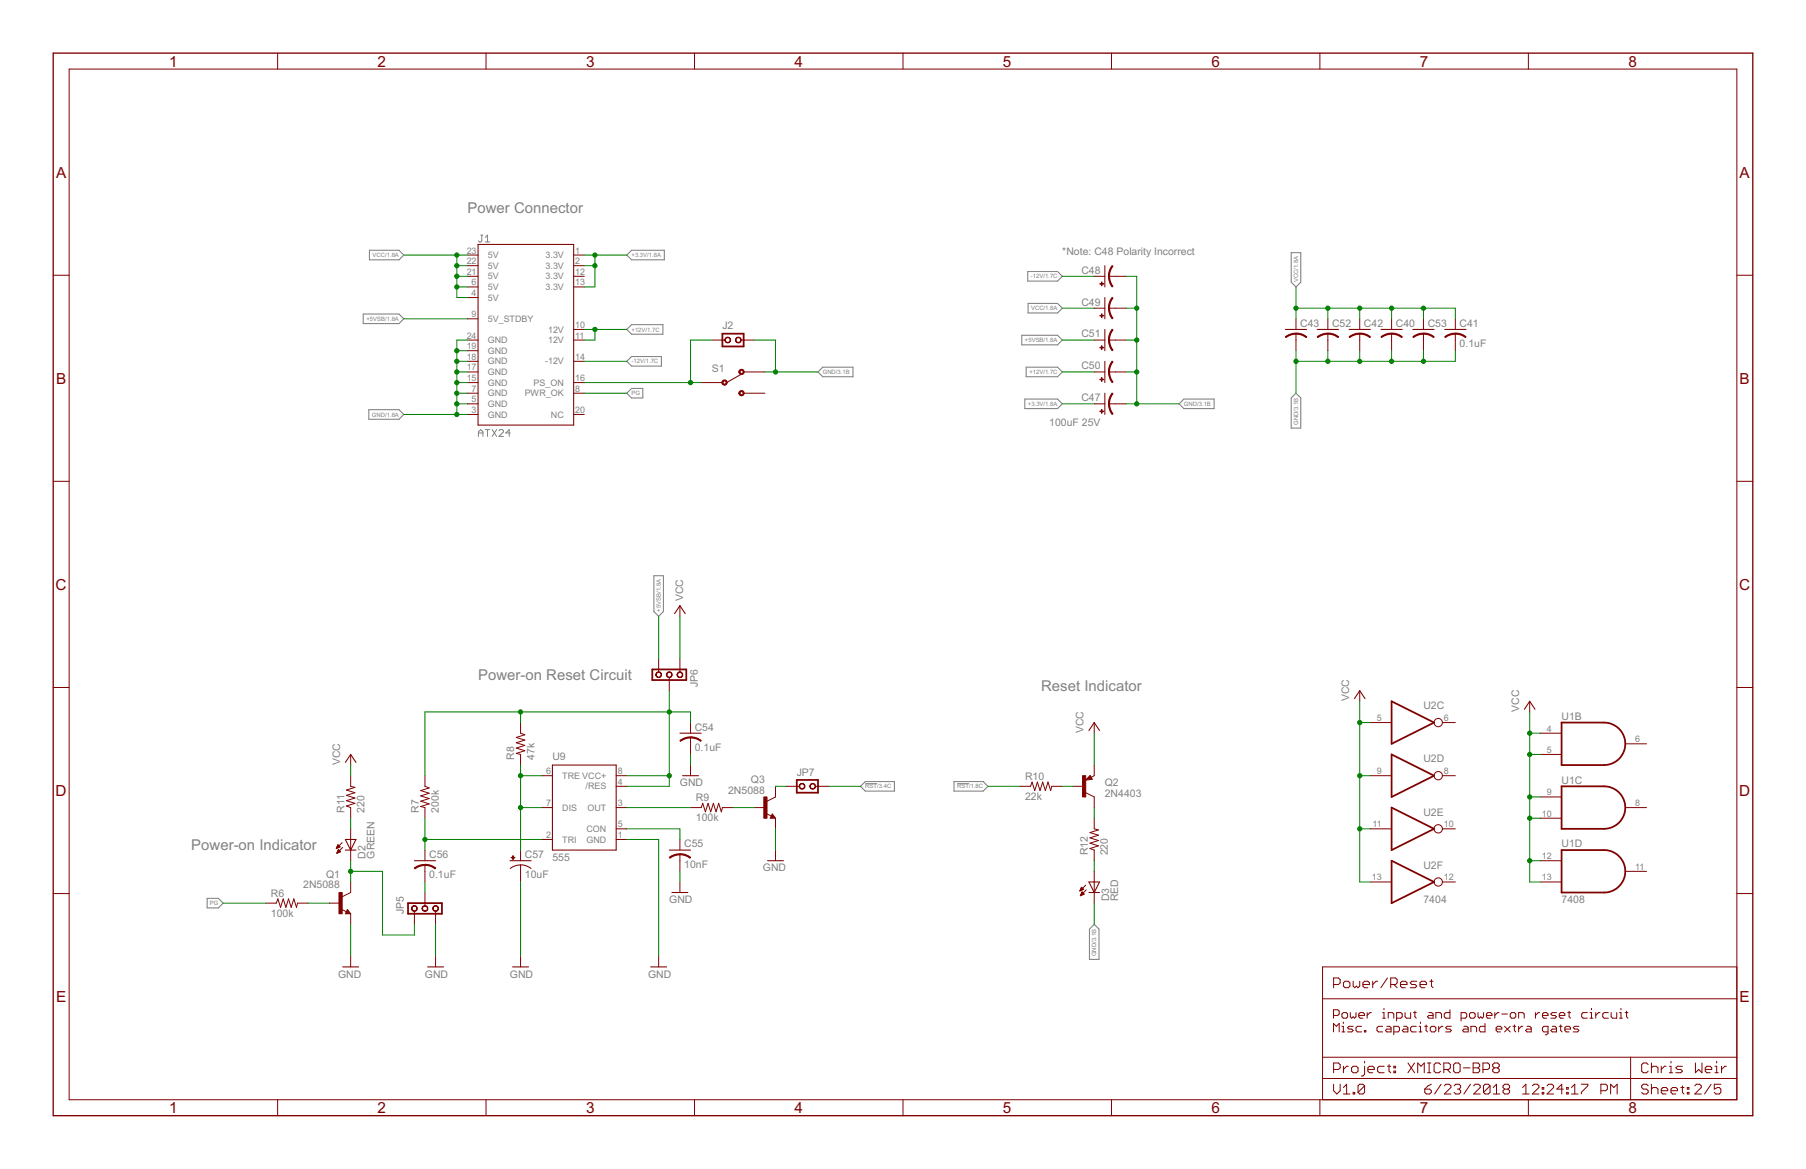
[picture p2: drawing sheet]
<svg xmlns="http://www.w3.org/2000/svg" width="432mm" height="279mm" viewBox="0 0 432 279" stroke-linecap="round" stroke-linejoin="round" font-family="sans-serif">
<g fill="none" stroke="#808080" stroke-width=".24">
<path d="M114.9 56.2h.6M115.2 56.2v1.4l-.3 .2-.5-.2M116 56.7l.6-.5v1.6M116 57.8h1.1M114.4 104.3v-1.1l.5-.5 .6 .5v1.1M114.4 103.5h1.1M116 102.7h1.1M116.6 102.7v1.6M117.7 102.7l1 1.6M118.7 102.7l-1 1.6M119.3 103l.3-.3h.5l.3 .3v.2l-1.1 1.1h1.1M122 103.5h-1.1l.9-.8v1.6"/>
<path d="M206.9 187.3h2.8M228.9 187.3h2.8"/>
</g>
<g fill="none" stroke="#808080" stroke-width=".25">
<path d="M88.3 59.8h7.1l1.1 1.2-1.1 1.1h-7.1zM86.8 75.1h8.6l1.1 1.1-1.1 1.1h-8.6zM149.9 61l1.1-1.2h7.8v2.3h-7.8zM149.9 78.7l1.1-1.1h7.5v2.3h-7.5zM245.7 64.9h7.2l1.1 1.1-1.1 1.2h-7.2zM245.8 72.5h7.1l1.1 1.2-1.1 1.1h-7.1zM308.7 60.4h2.3v7l-1.1 1.2-1.2-1.2zM88.2 97.9h7.2l1.1 1.2-1.1 1.1h-7.2zM149.9 86.4l1.1-1.2h7.1v2.3h-7.1zM151 92.8h2.7v2.3h-2.7l-1.1-1.1zM195.6 88.9l1.1-1.1h7.2v2.2h-7.2zM244.3 80.1h8.6l1.1 1.2-1.1 1.1h-8.6z"/>
<path d="M245 95.4h7.9l1.1 1.1-1.1 1.2h-7.9zM245.3 87.8h7.6l1.1 1.1-1.1 1.1h-7.6zM283.1 95.4h7.2v2.3h-7.2l-1.2-1.2zM308.7 95.1l1.2-1.1 1.1 1.1v7.2h-2.3zM156.3 137.6h2.3v8.6l-1.1 1.1-1.2-1.1zM206.9 186.8h6.9v2.3h-6.9l-1.2-1.2zM228.1 186.8h7l1.1 1.1-1.1 1.2h-7zM49.5 214.7h2.7l1.2 1.2-1.2 1.1h-2.7zM261.6 220.9l1.2 1.2v7.2h-2.3v-7.2z"/>
</g>
<path d="M12.7 12.7h406.4v254h-406.4z" fill="none" stroke="#800000" stroke-width=".32"/>
<g fill="none" stroke="#800000" stroke-width=".24">
<path d="M16.5 16.5h398.8v246.3h-398.8zM66.4 12.7v3.8M116.2 12.7v3.8M166.1 12.7v3.8M215.9 12.7v3.8M265.7 12.7v3.8M315.6 12.7v3.8M365.4 12.7v3.8M12.7 65.8h3.8M111.8 61h2.5M111.8 63.5h2.5M111.8 66h2.5"/>
<path d="M111.8 68.6h2.5M111.8 71.1h2.5M111.8 76.2h2.5M137.2 61h2.5M137.2 63.5h2.5M137.2 66h2.5M137.2 68.6h2.5M137.2 78.7h2.5M261.6 66h2.6M261.6 73.7h2.6M265.2 66h4M265.2 73.7h4"/>
<path d="M309.9 76.2v2.5M309.9 79.8v4M317.5 76.2v2.5M317.5 79.8v4M325.1 76.2v2.5M325.1 79.8v4M332.7 76.2v2.5M332.7 79.8v4M340.3 76.2v2.5M340.3 79.8v4M348 76.2v2.5M348 79.8v4"/>
<path d="M415.3 65.8h3.8M111.8 86.4h2.5M111.8 81.3h2.5M111.8 99.1h2.5M111.8 96.5h2.5M111.8 94h2.5M111.8 91.4h2.5M111.8 88.9h2.5M111.8 83.8h2.5M137.2 86.4h2.5M137.2 81.3h2.5M137.2 99.1h2.5"/>
<path d="M137.2 94h2.5M137.2 91.4h2.5M167.6 91.4h5.1M170.2 81.3h3.2M177.2 81.3h3.1M177.8 94h5.1M177.8 88.9h5.1M261.6 81.3h2.6M261.6 96.5h2.6M261.6 88.9h2.6M265.2 81.3h4M265.2 96.5h4"/>
<path d="M265.2 88.9h4M12.7 115h3.8M415.3 115h3.8M157.5 157.5v3.1M162.6 144.8v2.5M162.6 157.5v3.1M12.7 164.3h3.8M124.5 172.7v2.5l1 .4-2.1 .7 2.1 .6-2.1 .6 2.1 .7-2.1 .6 2.1 .6-2.1 .7 1.1 .2v2.6M160 161.9v3.2M165.1 172.7v2.5M165.1 176.3v4M261.6 172.7v2.5"/>
<path d="M325.1 165.1v2.5M327.6 172.7h5.1M344.9 172.7h3.1M365.7 167.6v2.6M368.3 175.2h5.1M388.6 177.8h5.1M415.3 164.3h3.8M83.8 180.3v2.6M83.8 185.4v2.5l1.1 .3-2.1 .6 2.1 .7-2.1 .6 2.1 .6-2.1 .7 2.1 .6-2.1 .6 1 .4v2.6M83.8 198.1v7.6M101.6 185.4v2.5l1 .4-2 .7 2 .6-2 .6 2 .7-2 .6 2 .6-2 .7 1 .2v2.6M129.5 185.4h2.6"/>
<path d="M129.5 193h2.6M147.3 187.9h2.6M147.3 185.4h2.6M147.3 193h2.6M147.3 198.1h2.6M165.1 182.9v2.5M165.1 193h2.5l.4-1 .7 2 .6-2 .6 2 .7-2 .6 2 .6-2 .7 2 .2-1h2.6M180.3 193h2.6M183.2 194.4l1.2 .7M184.7 194.5l.7 1.1h-1.3zM185.4 187.9v2.6l-2 1M185.4 195.6v2.5"/>
<path d="M188 187.9h3.1M194.9 187.9h3.2M243.8 187.9h2.6l.4-1 .6 2.1 .6-2.1 .7 2.1 .6-2.1 .6 2.1 .7-2.1 .6 2.1 .3-1.1h2.5M256.5 187.9h2.6M259.6 189.5l2 1v2.5M260.6 185.3l.6 .9-1.6 .3zM261.6 195.6v2.5l1 .3-2 .6 2 .6-2 .7 2 .6-2 .6 2 .7-2 .6 1 .4v2.5M261.6 182.9v2.5l-.7 .4M327.6 185.4h5.1M327.6 198.1h5.1M344.9 185.4h3.1M344.9 198.1h3.1"/>
<path d="M368.3 180.3h5.1M368.3 190.5h5.1M368.3 195.6h5.1M388.6 193h5.1M12.7 213.6h3.8M63.5 215.9h2.6l.3-1.1 .7 2.1 .6-2.1 .6 2.1 .7-2.1 .6 2.1 .7-2.1 .6 2.1 .2-1h2.6M78.8 215.9h2.5M80.4 202.7h.1M80.5 202.6h.3M80.5 202.5h.6M80.6 202.4h.7M80.6 203.8h.2"/>
<path d="M80.6 203.7h.5M80.6 202.2h.5M80.7 202.1h.3M80.7 203.6h.7M80.7 203.5h.6M80.8 202h.1M80.8 201.9l.5 .5-.9 .4zM80.8 203.3h.4M80.8 203.2h.3M80.9 203.1h.1M80.9 203.1l.5 .5-.9 .3zM81.6 217.3l1.2 .6"/>
<path d="M81.8 201.4l-1.4 1.4M81.9 202.5l-1.4 1.4M83.1 217.4l.7 1h-1.2zM83.8 210.8v2.5l-2 1M83.8 218.4v2.5M99.1 217.8v3.1M101.6 203.2v2.5M101.6 206.7v4.1M101.6 213.3v3.2M104.1 217.8v3.1M124.5 203.2v2.5M124.5 206.7v4.1"/>
<path d="M129.5 200.6h2.6M147.3 200.6h2.6M162.6 200.6v2.6M162.6 204.2v4.1M162.6 210.8v2.5M185.4 203.2v2.5M258.2 212.9h.2M258.3 212.7h.4M258.3 212.6h.7M258.3 214.1h.1M258.4 212.5h.6M258.4 214h.3"/>
<path d="M258.4 212.4h.5M258.4 213.8h.5M258.5 213.7h.7M258.5 212.3h.3M258.5 213.6h.6M258.5 212.1h.1M258.6 212.1l.5 .5-.9 .3zM258.6 213.5h.4M258.6 213.3h.2M258.7 213.2h.1M258.7 213.2l-.4 .9M258.7 213.2l.5 .5-.9 .4"/>
<path d="M259.6 211.6l-1.4 1.3M259.7 212.7l-1.4 1.4M261.6 208.3v7.6M327.6 210.8h5.1M344.9 210.8h3.1M368.3 210.8h5.1M368.3 205.7h5.1M388.6 208.3h5.1M415.3 213.6h3.8M83.8 228.6v2.5M104.1 228.6v2.5M124.5 228.6v2.5"/>
<path d="M157.5 228.6v2.5M316.2 238.7h99.1M318.9 235.3h1.1l.4-.4v-.8l-.4-.4h-1.1v2.4M321.2 234.9l.4-.4h.8l.3 .4v.8l-.3 .4h-.8l-.4-.4zM323.5 234.5v1.2l.4 .4 .4-.4 .4 .4 .4-.4v-1.2M325.9 235.3h1.5v-.4l-.4-.4h-.7l-.4 .4v.8l.4 .4h.7M328.2 234.5v1.6M329.4 234.5h-.4l-.8 .8M331.7 233.7l-1.5 2.4M332.5 235.3h1.2l.4-.4v-.8l-.4-.4h-1.2v2.4M333.3 235.3l.8 .8M334.8 235.3h1.6v-.4l-.4-.4h-.8l-.4 .4v.8l.4 .4h.8"/>
<path d="M338.7 234.5h-1.1l-.4 .4 .4 .4h.7l.4 .4-.4 .4h-1.1M339.5 235.3h1.6v-.4l-.4-.4h-.8l-.4 .4v.8l.4 .4h.8M341.8 234.5h.8M342.2 234.1v1.6l.4 .4M415.3 231.1h-99.1v31.7M316.2 252.7h99.1M316.2 257.8h99.1M318.8 242.7h1l.4-.3v-.7l-.4-.4h-1v2.1M318.8 246.6v-2l.7 .7 .7-.7v2M318.9 255.6h1.1l.4-.4v-.8l-.4-.3h-1.1v2.3M318.9 259.1v1.6l.7 .8 .8-.8v-1.6M320.8 242.4l.4-.4h.7l.3 .4v.6l-.3 .4h-.7l-.4-.4z"/>
<path d="M320.8 245.3h.4v1.3M320.8 246.6h.7M321.2 244.3v.3M321.2 254.8v1.6M321.2 259.9l.8-.8v2.4M322.4 254.8h-.4l-.8 .8M322.9 242v1l.3 .4 .3-.4 .4 .4 .3-.4v-1M323.5 245.3h-1l-.3 .3 .3 .4h.7l.3 .3-.3 .3h-1M323.5 254.8h.8l.4 .4v.8l-.4 .4h-.8l-.3-.4v-.8zM324.9 242.7h1.3v-.3l-.3-.4h-.7l-.3 .4v.6l.3 .4h.7M325.5 245.3h-1l-.3 .3v.7l.3 .3h1M326.2 246.3h.4v.3h-.4z"/>
<path d="M326.3 253.7v.4M326.3 254.8v2l-.4 .4h-.4M326.3 259.5v1.6l-.4 .4h-.8l-.4-.4M326.3 259.5l-.4-.4h-.8l-.4 .4v1.6M326.3 259.5l-1.6 1.6M326.9 242v1.4M327 255.6h1.6v-.4l-.4-.4h-.8l-.4 .4v.8l.4 .4h.8M327.9 242h-.3l-.7 .7M330.6 243.4h.6M330.6 242h.3v1.4M330.6 245.3h-1l-.4 .3v.7l.4 .3h1M330.9 241v.3"/>
<path d="M330.9 254.8h-1.1l-.4 .4v.8l.4 .4h1.1M331.6 245.3h.7l.3 .3v1h-1l-.4-.3 .4-.3h1M331.7 254.8h.8M331.9 243.4v-1.4h1l.3 .4v1M332.1 254.4v1.6l.4 .4M333.2 246.6h1.1l.3-.3v-.7l-.3-.3h-1.1v2M333.3 254.8h.4v.4h-.4zM333.3 256h.4v.4h-.4zM333.9 243.4h1l.4-.4v-.6l-.4-.4h-1v2M335.6 245.3h.7l.3 .3v1h-1l-.3-.3 .3-.3h1M335.9 242v1l.4 .4h1v-1.4M336.6 254.1l1.6 2.3"/>
<path d="M337.9 242h.7M338.2 254.1l-1.6 2.3M338.3 241.7v1.3l.3 .4M338.6 245.3h-1l-.3 .3v.7l.3 .3h1M339 256.4v-2.3l.7 .7 .8-.7v2.3M339.3 245.3h.3v1.3M339.3 246.6h.7M339.6 244.3v.3M340.6 245.3h.7M341 245v1.3l.3 .3M341.3 254.1h.8M341.3 256.4h.8"/>
<path d="M341.6 242h.7l.3 .4v1h-1l-.3-.4 .3-.3h1M341.7 254.1v2.3M342 245.6l.3-.3h.7l.3 .3v.7l-.3 .3h-.7l-.3-.3zM342.2 259.1l-.8 .4-.7 .8M343.3 243.4v-1.4h1l.4 .4v1M344 245.3v1.3M344.4 254.4l-.4-.3h-.7l-.4 .3v1.6l.4 .4h.7l.4-.4M344.6 259.1l-1.6 2.4M345 245.3h-.3l-.7 .7M345.2 255.6h1.2l.4-.4v-.8l-.4-.3h-1.2v2.3M345.3 259.5l.4-.4h.8l.4 .4v.4l-1.6 1.6h1.6M346 255.6l.8 .8"/>
<path d="M346.7 241.3v2.1h-1l-.4-.4v-.6l.4-.4h1M347 245.3h-1l-.3 .3 .3 .4h.7l.3 .3-.3 .3h-1M347.7 259.5l.4-.4h.7l.4 .4v.4l-.4 .4M347.9 254.1h.8l.4 .3v1.6l-.4 .4h-.8l-.3-.4v-1.6zM349.3 243.4h1.1l.3-.4v-.6l-.3-.4h-1.1v2M349.9 255.2h1.6M350 245.3h.7l.3 .3v1h-1l-.3-.3 .3-.3h1M351.3 242.4l.4-.4h.7l.3 .4v.6l-.3 .4h-.7l-.4-.4zM351.6 259.1l-1.6 2.4M351.7 246.6v-1.3h1l.3 .3v1M352.2 254.1h1.2l.4 .3v.4l-.4 .4 .4 .4v.4l-.4 .4h-1.2zM352.2 255.2h1.2"/>
<path d="M352.3 259.5l.4-.4h.8l.4 .4v.4l-1.6 1.6h1.6M353.4 242v1l.3 .4 .3-.4 .4 .4 .3-.4v-1M354.6 255.6h1.1l.4-.4v-.8l-.4-.3h-1.1v2.3M355 244.6v2h-1l-.3-.3v-.7l.3-.3h1M355.4 242.7h1.3v-.3l-.3-.4h-.7l-.3 .4v.6l.3 .4h.7M356.3 259.5l-.4-.4h-.8l-.4 .4v1.6M356.3 259.5v1.6l-.4 .4h-.8l-.4-.4M356.3 259.5l-1.6 1.6M357 259.9l.8-.8v2.4M357.3 255.2l-.4 .4v.4l.4 .4h.8l.4-.4v-.4l-.4-.4M357.3 255.2l-.4-.4v-.4l.4-.3h.8l.4 .3v.4l-.4 .4M357.3 255.2h.8"/>
<path d="M357.4 242v1.4M357.7 246h1.4v-.4l-.4-.3h-.6l-.4 .3v.7l.4 .3h.6M358.4 242h-.3l-.7 .7M359.1 242.4h1.3M359.7 245.3l1.4 1.3M361.1 242.4l.3-.4h.7l.3 .4v.6l-.3 .4h-.7l-.3-.4zM361.1 245.3l-1.4 1.3M361.7 245.3h.7M362.1 245v1.3l.3 .3M363.1 243.4v-1.4h1l.3 .4v1M363.1 245.3v1.3M364 259.9l.8-.8v2.4"/>
<path d="M364.1 245.3h-.4l-.6 .7M365.1 245.3h.7l.3 .3v1h-1l-.3-.3 .3-.3h1M366.4 259.5l.4-.4h.8l.3 .4v.4l-1.5 1.6h1.5M367.1 242v1.4M368.1 242h-.3l-.7 .7M368.7 259.9h.4v.4h-.4zM368.8 242.7h1.3v-.3l-.3-.4h-.7l-.3 .4v.6l.3 .4h.7M369.9 259.5l.4-.4h.8l.4 .4v.4l-1.6 1.6h1.6M370.1 246.6h-1l-.3-.3v-.7l.3-.3h1v1.7l-.3 .3h-.3M371.1 245.3h.7l.3 .3v1h-1l-.3-.3 .3-.3h1M372.1 242h-1l-.3 .4 .3 .3h.7l.3 .3-.3 .4h-1M372.8 242.7h1.3v-.3l-.3-.4h-.7l-.3 .4v.6l.3 .4h.7"/>
<path d="M372.8 245.3h.7M373.1 245v1.3l.4 .3M374.1 246h1.4v-.4l-.3-.3h-.7l-.4 .3v.7l.4 .3h.7M374.6 259.9h.3v.4h-.3zM374.8 242h.7M375.2 241.7v1.3l.3 .4M375.7 259.9l.8-.8v2.4M377.5 245.3h-1l-.3 .3 .3 .4h.7l.3 .3-.3 .3h-1M378.1 259.1h1.5v.4l-1.5 1.6v.4M379.5 242h-1l-.3 .4v.6l.3 .4h1M380.2 243.4h.7M380.2 242h.3v1.4"/>
<path d="M380.5 241v.3M381.5 242v1.4M382.5 242h-.3l-.7 .7M384.5 242h-1l-.3 .4v.6l.3 .4h1M385.2 242v1l.4 .4h.9v-1.4M387.2 243.4h.7M387.2 242h.4v1.4M387.6 241v.3M388.6 242h.6M388.9 241.7v1.3l.3 .4M389.9 252.7v10.1M394.1 254.4l-.4-.3h-.8l-.4 .3v1.6l.4 .4h.8l.4-.4"/>
<path d="M394.1 259.5l-.4-.4h-.8l-.4 .4v.4l.4 .4h.8l.4 .4v.4l-.4 .4h-.8l-.4-.4M394.8 255.2l.4-.4h.8l.4 .4v1.2M394.8 254.1v2.3M394.8 259.1v2.4M397.2 254.8v1.6M398.4 254.8h-.4l-.8 .8M399.1 254.8h.4v1.6M399.1 256.4h.8M399.5 253.7v.4M401.9 259.9h.7M402.3 254.8h-1.2l-.4 .4 .4 .4h.8l.4 .4-.4 .4h-1.2M402.3 259.5v1.6l.3 .4"/>
<path d="M403.4 259.9h.4v.4h-.4zM405.2 259.5l.4-.4h.8l.4 .4v.4l-1.6 1.6h1.6M405.4 254.1v2.3l.7-.8 .8 .8v-2.3M407.7 255.6h1.6v-.4l-.4-.4h-.8l-.4 .4v.8l.4 .4h.8M409.1 259.1l-1.6 2.4M410 254.8h.4v1.6M410 256.4h.8M410.4 253.7v.4M411.4 259.1h-1.5v1.2l.8-.4h.4l.3 .4v.8l-.3 .4h-.8l-.4-.4M411.6 254.8v1.6M412.8 254.8h-.4l-.8 .8M66.4 262.8v3.9"/>
<path d="M116.2 262.8v3.9M166.1 262.8v3.9M215.9 262.8v3.9M265.7 262.8v3.9M315.6 262.8v3.9M321.2 261.5h1.5M323.5 261.1h.4v.4h-.4zM340.7 260.3h1.1l.4 .4v.4l-.4 .4h-.8l-.3-.4zM348.4 260.3h.4M348.8 260.3l.4 .4v.4l-.4 .4h-.7l-.4-.4M357 261.5h1.6M359.7 260.3l-.3 .4v.4l.3 .4h.8l.4-.4v-.4l-.4-.4"/>
<path d="M359.7 260.3l-.3-.4v-.4l.3-.4h.8l.4 .4v.4l-.4 .4M359.7 260.3h.8M364 261.5h1.6M365.4 262.8v3.9M368.7 261.1h.4v.4h-.4zM373.8 260.3h-1.6l1.2-1.2v2.4M374.6 261.1h.3v.4h-.3zM375.7 261.5h1.6M382.8 260.7h1.1l.4-.4v-.8l-.4-.4h-1.1v2.4M385.1 261.5v-2.4l.8 .8 .8-.8v2.4M394.8 260.3l.4-.4h.8l.4 .4v1.2M397.2 260.7h1.5v-.4l-.3-.4h-.8l-.4 .4v.8l.4 .4h.8"/>
<path d="M399.5 260.7h1.6v-.4l-.4-.4h-.8l-.4 .4v.8l.4 .4h.8M403.4 261.1h.4v.4h-.4z"/>
<circle cx="343.9" cy="172.7" r=".99"/>
<circle cx="343.9" cy="185.4" r=".99"/>
<circle cx="343.9" cy="198.1" r=".99"/>
<circle cx="343.9" cy="210.8" r=".99"/>
</g>
<g fill="none" stroke="#800000" stroke-width=".25">
<path d="M114.3 58.4h22.9v43.2h-22.9zM264.2 63.5v5.1M264.2 71.1v5.1M264.2 78.7v5.1M307.3 78.7h5.1M314.9 78.7h5.1M322.6 78.7h5M330.2 78.7h5.1M337.8 78.7h5.1M345.4 78.7h5.1M177.3 89.4l-3.6 2M264.2 86.4v5"/>
<path d="M264.2 94v5.1M161.3 146.7l1.3-1.9 1.2 1.9M162.6 175.2h5M260.3 174.6l1.3-1.9 1.3 1.9M323.8 167l1.3-1.9 1.3 1.9M364.5 169.5l1.2-1.9 1.3 1.9M82.6 182.2l1.2-1.9 1.3 1.9M132.1 182.9h15.2v20.3h-15.2zM163.2 185.4h3.8M184.7 195.1l.1 .2h-.4l.3-.5 .5 .6h-.8M260.6 186h-.4l.4-.2 .3 .4-1.1 .1 .8-.8 .4 .7M82.6 203.2h2.5"/>
<path d="M82.6 200.6h2.5l-1.3 2.6zM83.1 217.9l.1 .2h-.4l.3-.5 .5 .7h-.8M99.1 205.7h5M121.9 205.7h5.1M124.5 206.7l1 .1 1.5 .8M124.5 206.7l-1.6 .3-.9 .6M160 203.2h5.1M160.7 213.3h3.8M183.5 205.7h3.8M260.3 213.3h2.6M260.3 210.8h2.6l-1.3 2.5zM81.9 231.1h3.8"/>
<path d="M102.2 231.1h3.8M122.6 231.1h3.8M155.6 231.1h3.8"/>
</g>
<g fill="#800000" stroke="#800000" stroke-width=".24">
<path d="M101.6 206.6l1.4 .2 1.2 .7-.2 .2-1.4-.7-1-.2z" fill-rule="evenodd"/>
<path d="M99.1 207.5l1.2-.7 1.3-.2v.3l-1 .1-1.4 .7z" fill-rule="evenodd"/>
<path d="M165.1 176.1l1.4 .2 1.2 .7-.2 .2-.9-.5-1.5-.3z" fill-rule="evenodd"/>
<path d="M162.6 177l1.2-.7 1.3-.2v.3l-1 .1-1.4 .7z" fill-rule="evenodd"/>
<path d="M103.6 216.7a.7 .7 0 0 1 1.1 .1 .7 .7 0 0 1-.4 1 .7 .7 0 0 1-.9-.7h.2a.58 .58 0 0 1 .8-.5 .58 .58 0 0 1 .2 .9 .58 .58 0 0 1-1-.2l-.2-.2z" fill-rule="evenodd"/>
<path d="M98.5 216.7a.7 .7 0 0 1 1.2 0 .7 .7 0 0 1-.4 1.1 .7 .7 0 0 1-.9-.7h.1a.58 .58 0 0 1 .9-.4 .58 .58 0 0 1 .1 .9 .58 .58 0 0 1-1-.3l-.1-.2z" fill-rule="evenodd"/>
<path d="M101.1 216.7a.7 .7 0 0 1 1.1 .1 .7 .7 0 0 1-.4 1 .7 .7 0 0 1-.9-.7h.1a.58 .58 0 0 1 .8-.5 .58 .58 0 0 1 .2 .9 .58 .58 0 0 1-.9-.2l-.2-.2z" fill-rule="evenodd"/>
<path d="M157 160.8a.7 .7 0 0 1 1.1 .1 .7 .7 0 0 1-.4 1 .7 .7 0 0 1-.9-.6h.1a.57 .57 0 0 1 .8-.6 .57 .57 0 0 1 .2 .9 .57 .57 0 0 1-.9-.1l-.2-.2z" fill-rule="evenodd"/>
<path d="M162 160.8a.7 .7 0 0 1 1.1 .1 .7 .7 0 0 1-.4 1 .7 .7 0 0 1-.8-.6h.1a.57 .57 0 0 1 .8-.6 .57 .57 0 0 1 .2 .9 .57 .57 0 0 1-1-.1l-.1-.2z" fill-rule="evenodd"/>
<path d="M159.5 160.8a.7 .7 0 0 1 1.1 .1 .7 .7 0 0 1-.4 1 .7 .7 0 0 1-.9-.6h.1a.57 .57 0 0 1 .8-.6 .57 .57 0 0 1 .2 .9 .57 .57 0 0 1-.9-.1l-.2-.2z" fill-rule="evenodd"/>
<path d="M176 80.8a.7 .7 0 0 1 1.1 .1 .7 .7 0 0 1-.4 1.1 .7 .7 0 0 1-.9-.7h.2a.57 .57 0 0 1 .7-.6 .57 .57 0 0 1 .2 .9 .57 .57 0 0 1-.9-.1l-.2-.2z" fill-rule="evenodd"/>
<path d="M173.5 80.8a.7 .7 0 0 1 1.1 .1 .7 .7 0 0 1-.4 1.1 .7 .7 0 0 1-.9-.7h.1a.57 .57 0 0 1 .8-.6 .57 .57 0 0 1 .2 .9 .57 .57 0 0 1-.9-.1l-.2-.2z" fill-rule="evenodd"/>
<path d="M265.9 63.5l.2 .1-.7 1.4-.1 1h-.3l.2-1.3z" fill-rule="evenodd"/>
<path d="M265 66h.3l.1 1.1 .7 1.3-.2 .2-.6-1.2z" fill-rule="evenodd"/>
<path d="M265.9 71.1l.2 .1-.7 1.4-.1 1.1h-.3l.2-1.4z" fill-rule="evenodd"/>
<path d="M265 73.7h.3l.1 1 .7 1.4-.2 .1-.6-1.2z" fill-rule="evenodd"/>
<path d="M265.9 78.7l.2 .2-.7 1.3-.1 1.1h-.3l.2-1.4z" fill-rule="evenodd"/>
<path d="M265 81.3h.3l.1 1 .7 1.4-.2 .1-.6-1.2z" fill-rule="evenodd"/>
<path d="M265.9 86.3l.2 .2-.7 1.4-.1 1h-.3l.2-1.4z" fill-rule="evenodd"/>
<path d="M265 88.9h.3l.1 1 .7 1.4-.2 .1-.6-1.2z" fill-rule="evenodd"/>
<path d="M265.9 93.9l.2 .2-.7 1.4-.1 1h-.3l.2-1.4z" fill-rule="evenodd"/>
<path d="M265 96.5h.3l.1 1 .7 1.4-.2 .2-.6-1.2z" fill-rule="evenodd"/>
<path d="M309.9 79.6l1.3 .2 1.2 .7-.1 .2-1.4-.7-1-.1z" fill-rule="evenodd"/>
<path d="M307.3 80.5l1.2-.7 1.4-.2v.3l-1.1 .1-1.3 .7z" fill-rule="evenodd"/>
<path d="M317.5 79.6l1.3 .2 1.3 .7-.2 .2-1.4-.7-1-.1z" fill-rule="evenodd"/>
<path d="M314.9 80.5l1.2-.7 1.4-.2v.3l-1 .1-1.4 .7z" fill-rule="evenodd"/>
<path d="M325.1 79.6l1.4 .2 1.2 .7-.2 .2-1.4-.7-1-.1z" fill-rule="evenodd"/>
<path d="M322.6 80.5l1.2-.7 1.3-.2v.3l-1 .1-1.4 .7z" fill-rule="evenodd"/>
<path d="M193.8 187.5a.7 .7 0 0 1 1.1 .1 .7 .7 0 0 1-.4 1 .7 .7 0 0 1-.9-.7h.1a.57 .57 0 0 1 .8-.5 .57 .57 0 0 1 .2 .9 .57 .57 0 0 1-.9-.2l-.2-.2z" fill-rule="evenodd"/>
<path d="M191.2 187.5a.7 .7 0 0 1 1.2 .1 .7 .7 0 0 1-.4 1 .7 .7 0 0 1-.9-.7h.1a.57 .57 0 0 1 .8-.5 .57 .57 0 0 1 .2 .9 .57 .57 0 0 1-1-.2l-.1-.2z" fill-rule="evenodd"/>
<path d="M176.8 88.4a.64 .64 0 0 1 1 .2 .64 .64 0 0 1-.3 .9 .64 .64 0 0 1-.8-.6h.2a.39 .39 0 0 1 .6-.3 .39 .39 0 0 1 .1 .6 .39 .39 0 0 1-.7-.2v-.1h-.2z" fill-rule="evenodd"/>
<path d="M176.8 93.5a.64 .64 0 0 1 1 .2 .64 .64 0 0 1-.3 .9 .64 .64 0 0 1-.8-.6h.2a.39 .39 0 0 1 .6-.4 .39 .39 0 0 1 .1 .7 .39 .39 0 0 1-.7-.2l-.2-.1z" fill-rule="evenodd"/>
<path d="M172.8 91a.64 .64 0 0 1 1 .1 .64 .64 0 0 1-.4 .9 .64 .64 0 0 1-.8-.6h.2a.39 .39 0 0 1 .6-.3 .39 .39 0 0 1 .1 .7 .39 .39 0 0 1-.6-.2l-.1-.2h-.2z" fill-rule="evenodd"/>
<path d="M332.7 79.6l1.4 .2 1.2 .7-.2 .2-1.3-.7-1.1-.1z" fill-rule="evenodd"/>
<path d="M330.2 80.5l1.2-.7 1.3-.2v.3l-1 .1-1.4 .7z" fill-rule="evenodd"/>
<path d="M340.3 79.6l1.4 .2 1.2 .7-.1 .2-1.4-.7-1.1-.1z" fill-rule="evenodd"/>
<path d="M337.8 80.5l1.2-.7 1.3-.2v.3l-1 .1-1.4 .7z" fill-rule="evenodd"/>
<path d="M348 79.6l1.3 .2 1.2 .7-.1 .2-1.4-.7-1-.1z" fill-rule="evenodd"/>
<path d="M345.4 80.5l1.2-.7 1.4-.2v.3l-1.1 .1-1.3 .7z" fill-rule="evenodd"/>
<path d="M162.6 204l1.3 .3 1.2 .6-.1 .2-1.4-.7-1-.1z" fill-rule="evenodd"/>
<path d="M160 204.9l1.2-.6 1.4-.2v.2l-1.1 .1-1.3 .7z" fill-rule="evenodd"/>
</g>
<g fill="#800000" stroke="#800000" stroke-width=".24">
<path d="M122.2 204.9h.9v.1h-.9z"/>
<path d="M122.6 204.5h.1v.9h-.1z"/>
<path d="M81 213.3h.8v5.1h-.8z"/>
<path d="M263.4 67.4h.1v.9h-.1z"/>
<path d="M263 67.8h.9v.1h-.9z"/>
<path d="M263.4 75h.1v.9h-.1z"/>
<path d="M263 75.4h.9v.1h-.9z"/>
<path d="M263.4 82.6h.1v.9h-.1z"/>
<path d="M263 83h.9v.1h-.9z"/>
<path d="M263.4 90.3h.1v.8h-.1z"/>
<path d="M263 90.6h.9v.2h-.9z"/>
<path d="M263.4 97.9h.1v.9h-.1z"/>
<path d="M263 98.3h.9v.1h-.9z"/>
<path d="M182.6 190.5h.8v5.1h-.8z"/>
<path d="M258.8 185.4h.8v5.1h-.8z"/>
</g>
<path d="M172.7 79.8h5.1v3h-5.1zM156 160h8.1v2.5h-8.1zM332.7 167.6l10.2 5.1-10.2 5.1zM373.4 172.7h10.1a5.1 5.1 0 0 1 5.1 5.1 5.1 5.1 0 0 1-5.1 5.1h-10.1zM190.5 186.4h5.1v3.1h-5.1zM332.7 180.3l10.2 5.1-10.2 5.1zM332.7 193l10.2 5.1-10.2 5.1zM373.4 187.9h10.1a5.1 5.1 0 0 1 5.1 5.1 5.1 5.1 0 0 1-5.1 5.1h-10.1zM97.6 215.9h8.1v2.5h-8.1zM332.7 205.7l10.2 5.1-10.2 5.1zM373.4 203.2h10.1a5.1 5.1 0 0 1 5.1 5 5.1 5.1 0 0 1-5.1 5.1h-10.1z" fill="none" stroke="#800000" stroke-width=".42"/>
<g fill="none" stroke="#008000" stroke-width=".24">
<path d="M96.5 61h15.3M96.5 76.2h15.3M109.2 61v10.1h2.6M109.2 66h2.6M109.2 68.6h2.6M109.2 63.5h2.6M139.7 61h10.2M139.7 63.5h2.5M139.7 78.7h10.2M142.2 78.7v2.6h-2.5M142.2 61v7.6h-2.5M254 66h7.6"/>
<path d="M254 73.7h7.6M269.2 66h2.6v30.5M269.2 73.7h2.6M309.9 73.7h38.1v2.5M309.9 68.6v7.6M317.5 73.7v2.5M325.1 73.7v2.5M332.7 73.7v2.5M340.3 73.7v2.5M96.5 99.1h15.3M109.2 96.5h2.6M109.2 94h2.6"/>
<path d="M109.2 91.4h2.6M109.2 88.9h2.6M109.2 86.4h2.6M109.2 83.8h2.6M111.8 81.3h-2.6v17.8M139.7 94h10.2M139.7 91.4h27.9M139.7 86.4h10.2M170.2 81.3h-5.1v10.1M180.3 81.3h5.1v7.6M182.9 88.9h12.7M254 81.3h7.6"/>
<path d="M254 96.5h7.6M254 88.9h7.6M269.2 81.3h2.6M269.2 96.5h12.7M269.2 88.9h2.6M309.9 83.8v10.2M317.5 83.8v2.6M325.1 83.8v2.6M332.7 83.8v2.6M340.3 83.8v2.6M348 83.8v2.6h-38.1M157.5 147.3v10.2"/>
<path d="M162.6 147.3v10.2M124.5 170.2v2.5M160 165.1v22.8h-10.1M165.1 172.7v-2.5h-63.5v15.2M261.6 175.2v7.7M325.1 167.6v43.2h2.5M325.1 172.7h2.5M365.7 170.2v40.6h2.6M365.7 175.2h2.6M83.8 182.9v2.5M83.8 195.6v2.5M101.6 195.6v7.6"/>
<path d="M124.5 182.9v20.3M124.5 185.4h5M124.5 193h5M149.9 198.1h12.7v2.5M149.9 185.4h10.1M149.9 193h15.2M165.1 180.3v2.6M175.3 193h5M185.4 198.1v5.1M185.4 187.9h2.6M198.1 187.9h7.6M236.2 187.9h7.6"/>
<path d="M254 187.9h2.5M261.6 193v2.6M325.1 185.4h2.5M325.1 198.1h2.5M365.7 180.3h2.6M365.7 190.5h2.6M365.7 195.6h2.6M53.4 215.9h10.1M73.7 215.9h5.1M83.8 205.7v5.1M83.8 208.3h7.7v15.2h7.6v-2.6M101.6 200.6h27.9"/>
<path d="M101.6 210.8v2.5M124.5 210.8v17.8M149.9 200.6h7.6v28M162.6 208.3v2.5M261.6 205.7v2.6M261.6 215.9v5M365.7 205.7h2.6M83.8 220.9v7.7M104.1 220.9v7.7"/>
</g>
<g fill="#008000" stroke="#008000" stroke-width=".24">
<circle cx="109.2" cy="96.5" r=".51"/>
<circle cx="109.2" cy="94" r=".51"/>
<circle cx="109.2" cy="91.4" r=".51"/>
<circle cx="109.2" cy="88.9" r=".51"/>
<circle cx="109.2" cy="86.4" r=".51"/>
<circle cx="109.2" cy="83.8" r=".51"/>
<circle cx="109.2" cy="99.1" r=".51"/>
<circle cx="185.4" cy="88.9" r=".51"/>
<circle cx="271.8" cy="88.9" r=".51"/>
<circle cx="271.8" cy="81.3" r=".51"/>
<circle cx="271.8" cy="73.7" r=".51"/>
<circle cx="271.8" cy="96.5" r=".51"/>
<circle cx="340.3" cy="86.4" r=".51"/>
<circle cx="309.9" cy="86.4" r=".51"/>
<circle cx="317.5" cy="86.4" r=".51"/>
<circle cx="332.7" cy="86.4" r=".51"/>
<circle cx="325.1" cy="86.4" r=".51"/>
<circle cx="142.2" cy="63.5" r=".51"/>
<circle cx="142.2" cy="61" r=".51"/>
<circle cx="142.2" cy="78.7" r=".51"/>
<circle cx="165.1" cy="91.4" r=".51"/>
<circle cx="109.2" cy="68.6" r=".51"/>
<circle cx="109.2" cy="66" r=".51"/>
<circle cx="109.2" cy="63.5" r=".51"/>
<circle cx="109.2" cy="61" r=".51"/>
<circle cx="325.1" cy="185.4" r=".51"/>
<circle cx="325.1" cy="198.1" r=".51"/>
<circle cx="325.1" cy="172.7" r=".51"/>
<circle cx="365.7" cy="180.3" r=".51"/>
<circle cx="365.7" cy="190.5" r=".51"/>
<circle cx="365.7" cy="195.6" r=".51"/>
<circle cx="365.7" cy="205.7" r=".51"/>
<circle cx="365.7" cy="175.2" r=".51"/>
<circle cx="340.3" cy="73.7" r=".51"/>
<circle cx="309.9" cy="73.7" r=".51"/>
<circle cx="317.5" cy="73.7" r=".51"/>
<circle cx="332.7" cy="73.7" r=".51"/>
<circle cx="325.1" cy="73.7" r=".51"/>
<circle cx="101.6" cy="200.6" r=".51"/>
<circle cx="124.5" cy="185.4" r=".51"/>
<circle cx="124.5" cy="193" r=".51"/>
<circle cx="83.8" cy="208.3" r=".51"/>
<circle cx="160" cy="185.4" r=".51"/>
<circle cx="160" cy="170.2" r=".51"/>
<circle cx="124.5" cy="170.2" r=".51"/>
</g>
<g font-size="4.1" fill="#800000">
<text x="40.4" y="15.9">1</text>
<text x="90.3" y="15.9">2</text>
<text x="140.1" y="15.9">3</text>
<text x="190" y="15.9">4</text>
<text x="239.8" y="15.9">5</text>
<text x="289.6" y="15.9">6</text>
<text x="339.5" y="15.9">7</text>
<text x="389.3" y="15.9">8</text>
<text x="13.4" y="42.4">A</text>
<text x="415.9" y="42.4">A</text>
<text x="13.4" y="91.7">B</text>
<text x="415.9" y="91.7">B</text>
<text x="13.3" y="141">C</text>
<text x="415.8" y="141">C</text>
<text x="13.3" y="190.2">D</text>
<text x="415.8" y="190.2">D</text>
<text x="13.4" y="239.5">E</text>
<text x="415.9" y="239.5">E</text>
<text x="40.4" y="266">1</text>
<text x="90.3" y="266">2</text>
<text x="140.1" y="266">3</text>
<text x="190" y="266">4</text>
<text x="239.8" y="266">5</text>
<text x="289.6" y="266">6</text>
<text x="339.5" y="266">7</text>
<text x="389.3" y="266">8</text>
</g>
<g font-size="4" fill="#808080">
<text x="111.8" y="50.8">Power Connector</text>
<text x="114.3" y="162.5">Power-on Reset Circuit</text>
<text x="248.9" y="165.1">Reset Indicator</text>
<text x="45.7" y="203.2">Power-on Indicator</text>
</g>
<g font-size="2.8" fill="#808080">
<text x="254" y="61">*Note: C48 Polarity Incorrect</text>
<text x="258.5" y="65.4">C48</text>
<text x="258.5" y="73">C49</text>
<text x="172.7" y="78.7">J2</text>
<text x="258.5" y="80.6">C51</text>
<text x="310.9" y="78.1">C43</text>
<text x="318.5" y="78.1">C52</text>
<text x="326.1" y="78.1">C42</text>
<text x="333.7" y="78.1">C40</text>
<text x="341.4" y="78.1">C53</text>
<text x="349" y="82.9">0.1uF</text>
<text x="349" y="78.1">C41</text>
<text x="170.2" y="88.9">S1</text>
<text x="258.5" y="88.3">C50</text>
<text x="258.5" y="95.9">C47</text>
<text x="250.9" y="101.7">100uF 25V</text>
<text x="163.3" y="143.7" transform="rotate(-90 163.3 143.7)">VCC</text>
<text x="166.9" y="164.3" transform="rotate(-90 166.9 164.3)">JP6</text>
<text x="322.6" y="167.6" transform="rotate(-90 322.6 167.6)">VCC</text>
<text x="340.3" y="169.5">U2C</text>
<text x="363.2" y="170.2" transform="rotate(-90 363.2 170.2)">VCC</text>
<text x="373.4" y="172.1">U1B</text>
<text x="166.1" y="179.4">0.1uF</text>
<text x="166.1" y="174.6">C54</text>
<text x="259.1" y="175.2" transform="rotate(-90 259.1 175.2)">VCC</text>
<text x="81.3" y="182.9" transform="rotate(-90 81.3 182.9)">VCC</text>
<text x="123" y="181.6" transform="rotate(-90 123 181.6)">R8</text>
<text x="127.8" y="181.6" transform="rotate(-90 127.8 181.6)">47k</text>
<text x="132.1" y="181.6">U9</text>
<text x="190.5" y="185.4">JP7</text>
<text x="340.3" y="182.2">U2D</text>
<text x="162.6" y="187.9">GND</text>
<text x="166.4" y="191.5">R9</text>
<text x="174.1" y="189.7">2N5088</text>
<text x="179.5" y="187.2">Q3</text>
<text x="245.1" y="191.2">22k</text>
<text x="245.1" y="186.4">R10</text>
<text x="264.2" y="190.5">2N4403</text>
<text x="264.2" y="187.9">Q2</text>
<text x="373.4" y="187.3">U1C</text>
<text x="82.3" y="194.3" transform="rotate(-90 82.3 194.3)">R11</text>
<text x="87.1" y="194.3" transform="rotate(-90 87.1 194.3)">220</text>
<text x="100.1" y="194.3" transform="rotate(-90 100.1 194.3)">R7</text>
<text x="104.9" y="194.3" transform="rotate(-90 104.9 194.3)">200k</text>
<text x="166.4" y="196.3">100k</text>
<text x="340.3" y="194.9">U2E</text>
<text x="163.6" y="202.5">C55</text>
<text x="373.4" y="202.5">U1D</text>
<text x="77.9" y="209.8">Q1</text>
<text x="87.4" y="205.2" transform="rotate(-90 87.4 205.2)">D2</text>
<text x="89.5" y="205.2" transform="rotate(-90 89.5 205.2)">GREEN</text>
<text x="102.6" y="209.9">0.1uF</text>
<text x="102.6" y="205.1">C56</text>
<text x="125.5" y="209.9">10uF</text>
<text x="125.5" y="205.1">C57</text>
<text x="132.1" y="205.7">555</text>
<text x="163.6" y="207.4">10nF</text>
<text x="182.4" y="208.2">GND</text>
<text x="260.1" y="204.4" transform="rotate(-90 260.1 204.4)">R12</text>
<text x="264.9" y="204.4" transform="rotate(-90 264.9 204.4)">220</text>
<text x="340.3" y="207.6">U2F</text>
<text x="64.8" y="214.4">R6</text>
<text x="72.5" y="212.3">2N5088</text>
<text x="160" y="215.9">GND</text>
<text x="265.2" y="215.4" transform="rotate(-90 265.2 215.4)">D3</text>
<text x="267.3" y="215.4" transform="rotate(-90 267.3 215.4)">RED</text>
<text x="340.3" y="215.9">7404</text>
<text x="373.4" y="215.9">7408</text>
<text x="64.8" y="219.2">100k</text>
<text x="96.5" y="218.4" transform="rotate(-90 96.5 218.4)">JP5</text>
<text x="80.8" y="233.6">GND</text>
<text x="101.6" y="233.6">GND</text>
<text x="121.9" y="233.6">GND</text>
<text x="154.9" y="233.6">GND</text>
</g>
<g font-size="2.4" fill="#808080">
<text x="111.6" y="65.7">21</text>
<text x="111.6" y="63.1">22</text>
<text x="111.6" y="60.6">23</text>
<text x="116.6" y="64.3">5V</text>
<text x="116.6" y="61.7">5V</text>
<text x="130.4" y="61.7">3.3V</text>
<text x="130.4" y="64.3">3.3V</text>
<text x="137.5" y="60.6">1</text>
<text x="137.5" y="63.1">2</text>
<text x="137.5" y="65.7">12</text>
<text x="112.8" y="70.8">4</text>
<text x="112.8" y="68.2">6</text>
<text x="116.6" y="71.9">5V</text>
<text x="116.6" y="69.3">5V</text>
<text x="116.6" y="66.8">5V</text>
<text x="130.4" y="66.8">3.3V</text>
<text x="130.4" y="69.3">3.3V</text>
<text x="137.5" y="68.2">13</text>
<text x="112.8" y="75.8">9</text>
<text x="116.6" y="77">5V_STDBY</text>
<text x="111.6" y="83.5">19</text>
<text x="111.6" y="80.9">24</text>
<text x="116.6" y="82">GND</text>
<text x="131" y="79.5">12V</text>
<text x="131" y="82">12V</text>
<text x="137.5" y="78.4">10</text>
<text x="137.5" y="80.9">11</text>
<text x="111.6" y="88.5">17</text>
<text x="111.6" y="86">18</text>
<text x="116.6" y="89.7">GND</text>
<text x="116.6" y="87.1">GND</text>
<text x="116.6" y="84.6">GND</text>
<text x="130.3" y="87.1">-12V</text>
<text x="137.5" y="86">14</text>
<text x="111.6" y="91.1">15</text>
<text x="112.8" y="93.6">7</text>
<text x="116.6" y="94.7">GND</text>
<text x="116.6" y="92.2">GND</text>
<text x="125.5" y="94.7">PWR_OK</text>
<text x="127.6" y="92.2">PS_ON</text>
<text x="137.5" y="91.1">16</text>
<text x="137.5" y="93.6">8</text>
<text x="112.8" y="98.7">3</text>
<text x="112.8" y="96.2">5</text>
<text x="116.6" y="99.8">GND</text>
<text x="116.6" y="97.3">GND</text>
<text x="131.7" y="99.8">NC</text>
<text x="137.5" y="98.7">20</text>
<text x="329.2" y="172.3">5</text>
<text x="345.2" y="172.3">6</text>
<text x="369.8" y="174.9">4</text>
<text x="369.8" y="180">5</text>
<text x="390.9" y="177.4">6</text>
<text x="130.5" y="185">6</text>
<text x="147.7" y="185">8</text>
<text x="329.2" y="185">9</text>
<text x="345.2" y="185">8</text>
<text x="134.4" y="186.2">TRE VCC+</text>
<text x="140" y="188.7">/RES</text>
<text x="147.7" y="187.6">4</text>
<text x="369.8" y="190.1">9</text>
<text x="130.5" y="192.7">7</text>
<text x="134.4" y="193.8">DIS</text>
<text x="140.5" y="193.8">OUT</text>
<text x="147.7" y="192.7">3</text>
<text x="147.7" y="197.7">5</text>
<text x="328.2" y="197.7">11</text>
<text x="345.2" y="197.7">10</text>
<text x="368.6" y="195.2">10</text>
<text x="390.9" y="192.7">8</text>
<text x="130.5" y="200.3">2</text>
<text x="134.4" y="201.4">TRI</text>
<text x="140.2" y="201.4">GND</text>
<text x="140.2" y="198.9">CON</text>
<text x="147.7" y="200.3">1</text>
<text x="368.6" y="205.4">12</text>
<text x="390.9" y="207.9">11</text>
<text x="328" y="210.4">13</text>
<text x="345.2" y="210.4">12</text>
<text x="368.6" y="210.4">13</text>
</g>
<g font-size="1.6" fill="#808080">
<text x="89.1" y="61.5">VCC/1.8A</text>
<text x="151" y="61.5">+3.3V/1.8A</text>
<text x="246.5" y="66.5">-12V/1.7C</text>
<text x="310.4" y="67.4" transform="rotate(-90 310.4 67.4)">VCC/1.8A</text>
<text x="87.6" y="76.7">+5VSB/1.8A</text>
<text x="246.5" y="74.2">VCC/1.8A</text>
<text x="151" y="79.2">+12V/1.7C</text>
<text x="245.1" y="81.8">+5VSB/1.8A</text>
<text x="151" y="86.9">-12V/1.7C</text>
<text x="196.7" y="89.4">GND/3.1B</text>
<text x="246.1" y="89.4">+12V/1.7C</text>
<text x="151" y="94.5">PG</text>
<text x="88.9" y="99.6">GND/1.8A</text>
<text x="245.8" y="97">+3.3V/1.8A</text>
<text x="283.1" y="97">GND/3.1B</text>
<text x="310.4" y="101.6" transform="rotate(-90 310.4 101.6)">GND/3.1B</text>
<text x="158" y="146.2" transform="rotate(-90 158 146.2)">+5VSB/1.8A</text>
<text x="206.9" y="188.4">RST/3.4C</text>
<text x="228.8" y="188.4">RST/1.8C</text>
<text x="50.2" y="216.4">PG</text>
<text x="262.1" y="228.5" transform="rotate(-90 262.1 228.5)">GND/3.1B</text>
</g>
</svg>
